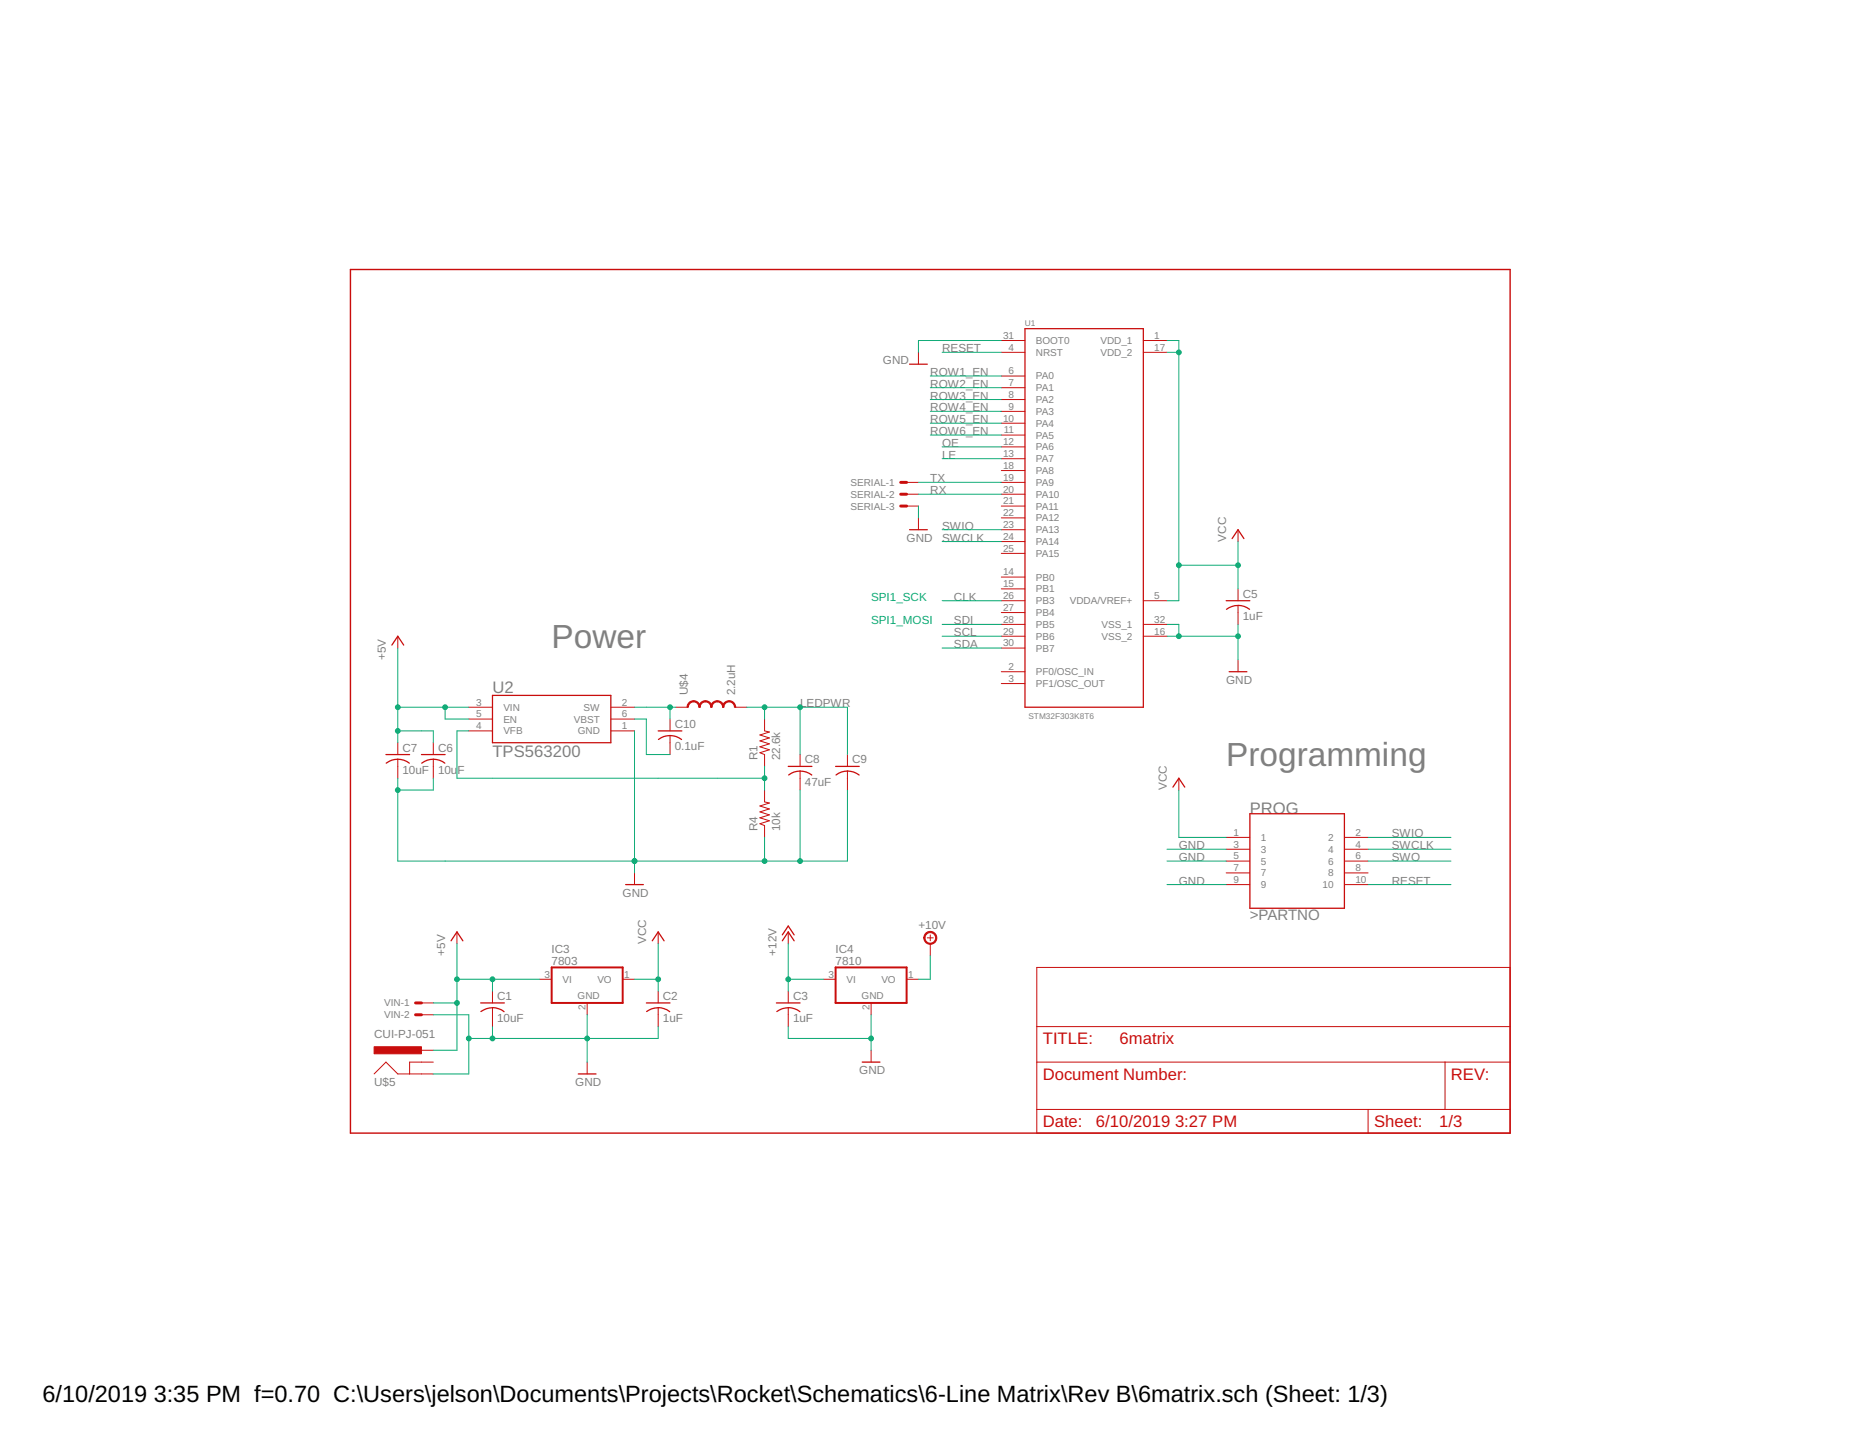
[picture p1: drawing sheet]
<svg xmlns="http://www.w3.org/2000/svg" width="279mm" height="216mm" viewBox="0 0 279 216" stroke-linecap="round" stroke-linejoin="round" font-family="sans-serif">
<path d="M52.6 40.5h174.2v129.7h-174.2z" fill="none" stroke="#c90d0c" stroke-width=".21"/>
<g fill="none" stroke="#c90d0c" stroke-width=".15">
<path d="M138 52.9v1.8M150.4 52.9h3.6M150.4 51.2h3.6M150.4 56.5h3.6M150.4 58.3h3.6M171.7 52.9h3.6M171.7 51.2h3.6M136.2 72.5h1.8M136.2 74.3h1.8M136.2 76h1.8M138 77.8v1.8M150.4 60h3.6"/>
<path d="M150.4 61.8h3.6M150.4 63.6h3.6M150.4 65.4h3.6M150.4 67.1h3.6M150.4 68.9h3.6M150.4 70.7h3.6M150.4 72.5h3.6M150.4 74.3h3.6M150.4 76h3.6M150.4 77.8h3.6M150.4 79.6h3.6M186 79.6v1.8"/>
<path d="M59.8 95.6v1.8M150.4 95.6h3.6M150.4 86.7h3.6M150.4 88.5h3.6M150.4 90.3h3.6M150.4 92h3.6M150.4 93.8h3.6M150.4 97.4h3.6M150.4 81.4h3.6M150.4 83.1h3.6M171.7 95.6h3.6M171.7 90.3h3.6"/>
<path d="M171.7 93.8h3.6M186 88.5v1.8M186 91v2.8M186 99.1v1.8M59.8 111.6v1.8M59.8 114.1v2.8M65.1 111.6v1.8M65.1 114.1v2.8M70.4 106.3h3.6M70.4 109.8h3.6M70.4 108h3.6M91.8 106.3h3.5"/>
<path d="M91.8 109.8h3.5M91.8 108h3.5M100.6 108v1.8M100.6 110.5v2.9M101.5 106.3h1.8M110.4 106.3h1.8M114.9 108v1.8l.7 .2-1.4 .4 1.4 .5-1.4 .4 1.4 .5-1.4 .4 1.4 .4-1.4 .5 .7 .3v1.7M114.9 118.7v1.8l.7 .1-1.4 .5 1.4 .4-1.4 .5 1.4 .4-1.4 .5 1.4 .4-1.4 .5 .7 .2v1.8M120.2 113.4v1.7M120.2 115.8v2.9M127.3 113.4v1.7M127.3 115.8v2.9"/>
<path d="M150.4 100.9h3.6M150.4 102.7h3.6M177.1 116.9v1.8M95.3 131.1v1.8M184.2 125.8h3.5M184.2 127.6h3.5M184.2 129.4h3.5M184.2 131.1h3.5M184.2 132.9h3.5M202 125.8h3.5M202 127.6h3.5M202 129.4h3.5"/>
<path d="M202 131.1h3.5M202 132.9h3.5M63.3 150.7h1.8M63.3 152.5h1.8M63.3 157.8h1.8M65.1 159.6h-3.6v1.8M68.6 140v1.8M74 148.9v1.8M74 151.4v2.8M81.1 147.1h1.8M88.2 150.7v1.8M88.2 159.6v1.8"/>
<path d="M93.5 147.1h1.8M98.9 140v1.8M98.9 148.9v1.8M98.9 151.4v2.8M118.4 140v1.8M118.4 148.9v1.8M118.4 151.4v2.8M123.7 147.1h1.8M130.9 150.7v1.8M130.9 157.8v1.8M136.2 147.1h1.8M139.3 140.9h.9"/>
<path d="M139.7 140.5v.9M139.7 141.8v1.8M155.7 145.4h71.1v24.8h-71.1zM155.7 159.6h71.1M155.7 154.2h71.1M217.1 159.6v7.1M56.2 161.4l1.8-1.8 1.8 1.8h5.3M155.7 166.7h71.1M205.5 166.7v3.5"/>
</g>
<g fill="none" stroke="#c90d0c" stroke-width=".19">
<path d="M136.6 54.7h2.7M154 49.4h17.7v56.9h-17.7zM136.6 79.6h2.7M58.9 96.9l.9-1.3 .8 1.3M184.2 90.3h3.5M185.1 80.9l.9-1.3 .9 1.3M186 91a2.81 2.81 0 0 1 1.7 .5M186 91a2.97 2.97 0 0 0-1.8 .5M58 113.4h3.5M58 114.7a2.84 2.84 0 0 1 3.5 0M63.3 113.4h3.6M63.4 114.7a2.84 2.84 0 0 1 3.4 0"/>
<path d="M74 104.5h17.8v7.1h-17.8zM98.9 109.8h3.5M98.9 111.1a2.84 2.84 0 0 1 3.5 0M118.4 115.1h3.6M118.5 116.4a2.84 2.84 0 0 1 3.4 0M125.5 115.1h3.6M125.6 116.4a2.84 2.84 0 0 1 3.5 0M176.2 118.3l.9-1.4 .9 1.4M184.6 100.9h2.7M94 132.9h2.6M187.7 122.3h14.3v14.2h-14.3zM67.8 141.4l.8-1.4 .9 1.4"/>
<path d="M72.2 150.7h3.6M74 151.4a3 3 0 0 1 1.7 .6M74 151.4a2.97 2.97 0 0 0-1.8 .6M97.1 150.7h3.5M98 141.4l.9-1.4 .9 1.4M98.9 151.4a3 3 0 0 1 1.7 .6M98.9 151.4a2.85 2.85 0 0 0-1.8 .6M116.6 150.7h3.6M117.5 141.4l.9-1.4 .9 1.4M117.5 140.5l.9-1.4 .9 1.4M118.4 151.4a3 3 0 0 1 1.8 .6M118.4 151.4a2.85 2.85 0 0 0-1.7 .6"/>
<path d="M129.5 159.6h2.7M86.9 161.4h2.6"/>
</g>
<path d="M135.3 72.5h.9M135.3 74.3h.9M135.3 76h.9M62.4 150.7h.9M62.4 152.5h.9" fill="none" stroke="#c90d0c" stroke-width=".44"/>
<path d="M82.9 145.4h10.6v5.3h-10.6zM125.5 145.4h10.7v5.3h-10.7z" fill="none" stroke="#c90d0c" stroke-width=".3"/>
<g fill="#c90d0c" stroke="#c90d0c" stroke-width=".15">
<path d="M139.1 140.1a.98 .98 0 0 1 1.5 .4 .98 .98 0 0 1-.6 1.4 .98 .98 0 0 1-1.2-1h.1a.81 .81 0 0 1 1.2-.7 .81 .81 0 0 1 .2 1.3 .81 .81 0 0 1-1.3-.3l-.1-.3h-.1l.1-.5z" fill-rule="evenodd"/>
<path d="M103.6 105.5l.6-.2v.2l-.6 .2-.2 .6h-.2l.1-.4z" fill-rule="evenodd"/>
<path d="M104.2 105.3h.1a.97 .97 0 0 1 .9 1h-.2l-.2-.6-.6-.2z" fill-rule="evenodd"/>
<path d="M105.2 105.6l.4-.3h.4v.2l-.6 .2-.2 .6h-.2z" fill-rule="evenodd"/>
<path d="M106 105.3h.1a.97 .97 0 0 1 .9 1h-.2l-.3-.6-.5-.2z" fill-rule="evenodd"/>
<path d="M107 105.6l.4-.3h.3v.2l-.5 .2-.2 .6h-.2z" fill-rule="evenodd"/>
<path d="M107.7 105.3h.2a.97 .97 0 0 1 .8 1h-.2l-.2-.6-.6-.2z" fill-rule="evenodd"/>
<path d="M108.7 105.6l.5-.3h.3v.2l-.5 .2-.3 .6h-.2z" fill-rule="evenodd"/>
<path d="M109.5 105.3h.2a.97 .97 0 0 1 .8 1h-.2l-.2-.6-.6-.2z" fill-rule="evenodd"/>
</g>
<path d="M56.2 157.3h7.1v1h-7.1z" fill="#c90d0c" stroke="#c90d0c" stroke-width=".15"/>
<g fill="none" stroke="#0dab76" stroke-width=".15">
<path d="M139.7 56.5h10.7M139.7 58.3h10.7M141.5 52.9h8.9M150.4 51.2h-12.4v1.7M175.3 51.2h1.8v39.1h-1.8M175.3 52.9h1.8M138 76v1.8M138 74.3h12.4M138 72.5h12.4M139.7 60h10.7M139.7 61.8h10.7M139.7 63.6h10.7"/>
<path d="M139.7 65.4h10.7M141.5 79.6h8.9M141.5 67.1h8.9M141.5 68.9h8.9M59.8 97.4v14.2M141.5 90.3h8.9M141.5 95.6h8.9M141.5 93.8h8.9M141.5 97.4h8.9M141.5 81.4h8.9M175.3 93.8h1.8v1.8M175.3 95.6h10.7"/>
<path d="M177.1 84.9h8.9M186 81.4v7.1M186 93.8v5.3M59.8 116.9v12.5h67.5v-10.7M59.8 109.8h5.3v1.8M59.8 106.3h10.6M65.1 116.9v1.8h-5.3M66.9 106.3v1.7h3.5M70.4 109.8h-1.8v7.1h46.3M95.3 109.8v21.3M95.3 106.3h6.2M95.3 108h1.8v5.4h3.5"/>
<path d="M100.6 106.3v1.7M112.2 106.3h15.1v7.1M114.9 106.3v1.7M114.9 115.1v3.6M120.2 106.3v7.1M120.2 118.7v10.7M177.1 118.7v7.1h7.1M114.9 125.8v3.6M175.3 127.6h8.9M175.3 129.4h8.9M175.3 132.9h8.9M205.5 125.8h12.5"/>
<path d="M205.5 127.6h12.5M205.5 129.4h12.5M205.5 132.9h12.5M65.1 152.5h5.3v8.9h-5.3M65.1 150.7h3.5M68.6 147.1h12.5M68.6 141.8v16h-3.5M74 147.1v1.8M74 154.2v1.8M88.2 152.5v7.1M95.3 147.1h3.6M98.9 141.8v7.1"/>
<path d="M98.9 154.2v1.8h-28.5M118.4 147.1h5.3M118.4 154.2v1.8h12.5M118.4 141.8v7.1M130.9 152.5v5.3M139.7 143.6v3.5h-1.7"/>
</g>
<g fill="#0dab76" stroke="#0dab76" stroke-width=".15">
<circle cx="177.1" cy="52.9" r=".36"/>
<circle cx="177.1" cy="84.9" r=".36"/>
<circle cx="186" cy="84.9" r=".36"/>
<circle cx="98.9" cy="147.1" r=".36"/>
<circle cx="177.1" cy="95.6" r=".36"/>
<circle cx="186" cy="95.6" r=".36"/>
<circle cx="74" cy="156" r=".36"/>
<circle cx="88.2" cy="156" r=".36"/>
<circle cx="70.4" cy="156" r=".36"/>
<circle cx="130.9" cy="156" r=".36"/>
<circle cx="95.3" cy="129.4" r=".36"/>
<circle cx="114.9" cy="129.4" r=".36"/>
<circle cx="120.2" cy="129.4" r=".36"/>
<circle cx="59.8" cy="118.7" r=".36"/>
<circle cx="118.4" cy="147.1" r=".36"/>
<circle cx="74" cy="147.1" r=".36"/>
<circle cx="68.6" cy="147.1" r=".36"/>
<circle cx="68.6" cy="150.7" r=".36"/>
<circle cx="59.8" cy="106.3" r=".36"/>
<circle cx="66.9" cy="106.3" r=".36"/>
<circle cx="59.8" cy="109.8" r=".36"/>
<circle cx="114.9" cy="116.9" r=".36"/>
<circle cx="100.6" cy="106.3" r=".36"/>
<circle cx="114.9" cy="106.3" r=".36"/>
<circle cx="120.2" cy="106.3" r=".36"/>
</g>
<g font-size="5" fill="#808080">
<text x="82.9" y="97.4">Power</text>
<text x="184.2" y="115.1">Programming</text>
</g>
<g font-size="3.5">
<text x="6.4" y="210.7">6/10/2019</text>
<text x="23.1" y="210.7">3:35 PM f=0.70 C:\Users\jelson\Documents\Projects\Rocket\Schematics\6-Line Matrix\Rev B\6matrix.sch (Sheet: 1/3)</text>
</g>
<g font-size="2.5" fill="#808080">
<text x="74" y="104.1">U2</text>
<text x="74" y="113.7">TPS563200</text>
<text x="187.7" y="122.2">PROG</text>
</g>
<g font-size="2.5" fill="#c90d0c">
<text x="156.6" y="156.9">TITLE:</text>
<text x="168.2" y="156.9">6matrix</text>
<text x="156.6" y="162.2">Document Number:</text>
<text x="218" y="162.2">REV:</text>
<text x="156.6" y="169.4">Date:</text>
<text x="164.6" y="169.4">6/10/2019</text>
<text x="176.5" y="169.4">3:27 PM</text>
<text x="206.4" y="169.4">Sheet:</text>
<text x="216.2" y="169.4">1/3</text>
</g>
<text font-size="2.3" fill="#808080" x="187.7" y="138.3">&gt;PARTNO</text>
<g font-size="1.8" fill="#808080">
<text x="141.5" y="52.9">RESET</text>
<text x="132.6" y="54.7">GND</text>
<text x="139.7" y="56.5">ROW1_EN</text>
<text x="139.7" y="58.3">ROW2_EN</text>
<text x="139.7" y="60">ROW3_EN</text>
<text x="139.7" y="61.8">ROW4_EN</text>
<text x="139.7" y="63.6">ROW5_EN</text>
<text x="139.7" y="65.4">ROW6_EN</text>
<text x="141.5" y="67.1">OE</text>
<text x="141.5" y="68.9">LE</text>
<text x="139.7" y="74.3">RX</text>
<text x="139.7" y="72.5">TX</text>
<text x="136.2" y="81.4">GND</text>
<text x="141.5" y="79.6">SWIO</text>
<text x="141.5" y="81.4">SWCLK</text>
<text x="184.2" y="81.4" transform="rotate(-90 184.2 81.4)">VCC</text>
<text x="186.7" y="89.8">C5</text>
<text x="143.3" y="95.6">SCL</text>
<text x="143.3" y="90.3">CLK</text>
<text x="143.3" y="93.8">SDI</text>
<text x="186.7" y="93.2">1uF</text>
<text x="58" y="99.1" transform="rotate(-90 58 99.1)">+5V</text>
<text x="143.3" y="97.4">SDA</text>
<text x="103.3" y="104.5" transform="rotate(-90 103.3 104.5)">U$4</text>
<text x="110.4" y="104.5" transform="rotate(-90 110.4 104.5)">2.2uH</text>
<text x="120.2" y="106.3">LEDPWR</text>
<text x="184.2" y="102.7">GND</text>
<text x="60.5" y="112.9">C7</text>
<text x="65.8" y="112.9">C6</text>
<text x="101.3" y="112.7">0.1uF</text>
<text x="101.3" y="109.4">C10</text>
<text x="60.5" y="116.3">10uF</text>
<text x="65.8" y="116.3">10u</text>
<text x="68.7" y="116.3">F</text>
<text x="113.8" y="114.3" transform="rotate(-90 113.8 114.3)">R1</text>
<text x="117.2" y="114.3" transform="rotate(-90 117.2 114.3)">22.6k</text>
<text x="120.9" y="118.1">47uF</text>
<text x="120.9" y="114.7">C8</text>
<text x="128" y="114.7">C9</text>
<text x="175.3" y="118.7" transform="rotate(-90 175.3 118.7)">VCC</text>
<text x="113.8" y="124.9" transform="rotate(-90 113.8 124.9)">R4</text>
<text x="117.2" y="124.9" transform="rotate(-90 117.2 124.9)">10k</text>
<text x="209.1" y="125.8">SWIO</text>
<text x="177.1" y="127.6">GND</text>
<text x="177.1" y="129.4">GND</text>
<text x="209.1" y="127.6">SWCLK</text>
<text x="209.1" y="129.4">SWO</text>
<text x="93.5" y="134.7">GND</text>
<text x="177.1" y="132.9">GND</text>
<text x="209.1" y="132.9">RESET</text>
<text x="66.9" y="143.6" transform="rotate(-90 66.9 143.6)">+5V</text>
<text x="82.9" y="143.1">IC3</text>
<text x="97.1" y="141.8" transform="rotate(-90 97.1 141.8)">VCC</text>
<text x="116.6" y="143.6" transform="rotate(-90 116.6 143.6)">+12V</text>
<text x="125.5" y="143.1">IC4</text>
<text x="138" y="139.6">+10V</text>
<text x="82.9" y="144.9">7803</text>
<text x="125.5" y="144.9">7810</text>
<text x="74.7" y="153.6">10uF</text>
<text x="74.7" y="150.2">C1</text>
<text x="99.6" y="153.6">1uF</text>
<text x="99.6" y="150.2">C2</text>
<text x="119.1" y="153.6">1uF</text>
<text x="119.1" y="150.2">C3</text>
<text x="56.2" y="156">CUI-PJ-051</text>
<text x="129.1" y="161.4">GND</text>
<text x="56.2" y="163.1">U$5</text>
<text x="86.4" y="163.1">GND</text>
</g>
<g font-size="1.8" fill="#0dab76">
<text x="130.9" y="90.3">SPI1_SCK</text>
<text x="130.9" y="93.8">SPI1_MOSI</text>
</g>
<g font-size="1.5" fill="#808080">
<text x="150.7" y="50.9">31</text>
<text x="151.5" y="52.7">4</text>
<text x="155.6" y="53.5">NRST</text>
<text x="155.6" y="51.7">BOOT0</text>
<text x="165.3" y="53.5">VDD_2</text>
<text x="165.3" y="51.7">VDD_1</text>
<text x="173.4" y="52.7">17</text>
<text x="173.4" y="50.9">1</text>
<text x="151.5" y="56.2">6</text>
<text x="151.5" y="58">7</text>
<text x="151.5" y="59.8">8</text>
<text x="155.6" y="57">PA0</text>
<text x="155.6" y="58.8">PA1</text>
<text x="150.7" y="63.3">10</text>
<text x="150.8" y="65.1">11</text>
<text x="151.5" y="61.6">9</text>
<text x="155.6" y="60.6">PA2</text>
<text x="155.6" y="62.3">PA3</text>
<text x="155.6" y="64.1">PA4</text>
<text x="155.6" y="65.9">PA5</text>
<text x="150.7" y="66.9">12</text>
<text x="150.7" y="68.7">13</text>
<text x="150.7" y="70.5">18</text>
<text x="155.6" y="67.7">PA6</text>
<text x="155.6" y="69.5">PA7</text>
<text x="155.6" y="71.2">PA8</text>
<text x="127.8" y="73">SERIAL-1</text>
<text x="127.8" y="74.8">SERIAL-2</text>
<text x="127.8" y="76.6">SERIAL-3</text>
<text x="150.7" y="72.2">19</text>
<text x="150.7" y="74">20</text>
<text x="150.7" y="75.8">21</text>
<text x="150.7" y="77.6">22</text>
<text x="155.6" y="73">PA9</text>
<text x="155.6" y="74.8">PA10</text>
<text x="155.6" y="76.6">PA11</text>
<text x="150.7" y="79.3">23</text>
<text x="150.7" y="81.1">24</text>
<text x="150.7" y="82.9">25</text>
<text x="155.6" y="78.3">PA12</text>
<text x="155.6" y="80.1">PA13</text>
<text x="155.6" y="81.9">PA14</text>
<text x="155.6" y="83.7">PA15</text>
<text x="150.7" y="86.5">14</text>
<text x="150.7" y="88.2">15</text>
<text x="155.6" y="87.2">PB0</text>
<text x="155.6" y="89">PB1</text>
<text x="150.7" y="90">26</text>
<text x="150.7" y="91.8">27</text>
<text x="150.7" y="93.6">28</text>
<text x="150.7" y="95.3">29</text>
<text x="155.6" y="90.8">PB3</text>
<text x="155.6" y="92.6">PB4</text>
<text x="155.6" y="94.3">PB5</text>
<text x="160.7" y="90.8">VDDA/VREF+</text>
<text x="165.5" y="94.3">VSS_1</text>
<text x="173.4" y="95.3">16</text>
<text x="173.4" y="93.6">32</text>
<text x="173.4" y="90">5</text>
<text x="150.7" y="97.1">30</text>
<text x="151.5" y="100.7">2</text>
<text x="155.6" y="96.1">PB6</text>
<text x="155.6" y="97.9">PB7</text>
<text x="155.6" y="101.5">PF0/OSC_IN</text>
<text x="165.5" y="96.1">VSS_2</text>
<text x="71.5" y="106">3</text>
<text x="71.5" y="107.8">5</text>
<text x="75.6" y="106.8">VIN</text>
<text x="87.6" y="106.8">SW</text>
<text x="93.4" y="106">2</text>
<text x="93.4" y="107.8">6</text>
<text x="151.5" y="102.4">3</text>
<text x="155.6" y="103.2">PF1/OSC_OUT</text>
<text x="71.5" y="109.6">4</text>
<text x="75.6" y="110.3">VFB</text>
<text x="75.6" y="108.6">EN</text>
<text x="86.2" y="108.6">VBST</text>
<text x="86.8" y="110.3">GND</text>
<text x="93.4" y="109.6">1</text>
<text x="185.3" y="125.6">1</text>
<text x="203.6" y="125.6">2</text>
<text x="185.3" y="127.3">3</text>
<text x="185.3" y="129.1">5</text>
<text x="185.3" y="130.9">7</text>
<text x="189.4" y="126.3">1</text>
<text x="189.4" y="128.1">3</text>
<text x="189.4" y="129.9">5</text>
<text x="189.4" y="131.7">7</text>
<text x="199.5" y="126.3">2</text>
<text x="199.5" y="128.1">4</text>
<text x="199.5" y="129.9">6</text>
<text x="199.5" y="131.7">8</text>
<text x="203.6" y="127.3">4</text>
<text x="203.6" y="129.1">6</text>
<text x="203.6" y="130.9">8</text>
<text x="185.3" y="132.7">9</text>
<text x="189.4" y="133.4">9</text>
<text x="198.7" y="133.4">10</text>
<text x="203.6" y="132.7">10</text>
<text x="81.8" y="146.9">3</text>
<text x="84.5" y="147.7">VI</text>
<text x="89.7" y="147.7">VO</text>
<text x="93.8" y="146.9">1</text>
<text x="124.4" y="146.9">3</text>
<text x="127.2" y="147.7">VI</text>
<text x="132.4" y="147.7">VO</text>
<text x="136.4" y="146.9">1</text>
<text x="57.7" y="151.2">VIN-1</text>
<text x="57.7" y="153">VIN-2</text>
<text x="86.8" y="150.2">GND</text>
<text x="87.9" y="151.8" transform="rotate(-90 87.9 151.8)">2</text>
<text x="129.4" y="150.2">GND</text>
<text x="130.6" y="151.8" transform="rotate(-90 130.6 151.8)">2</text>
</g>
<g font-size="1.2" fill="#808080">
<text x="154" y="49">U1</text>
<text x="154.5" y="108.1">STM32F303K8T6</text>
</g>
</svg>
